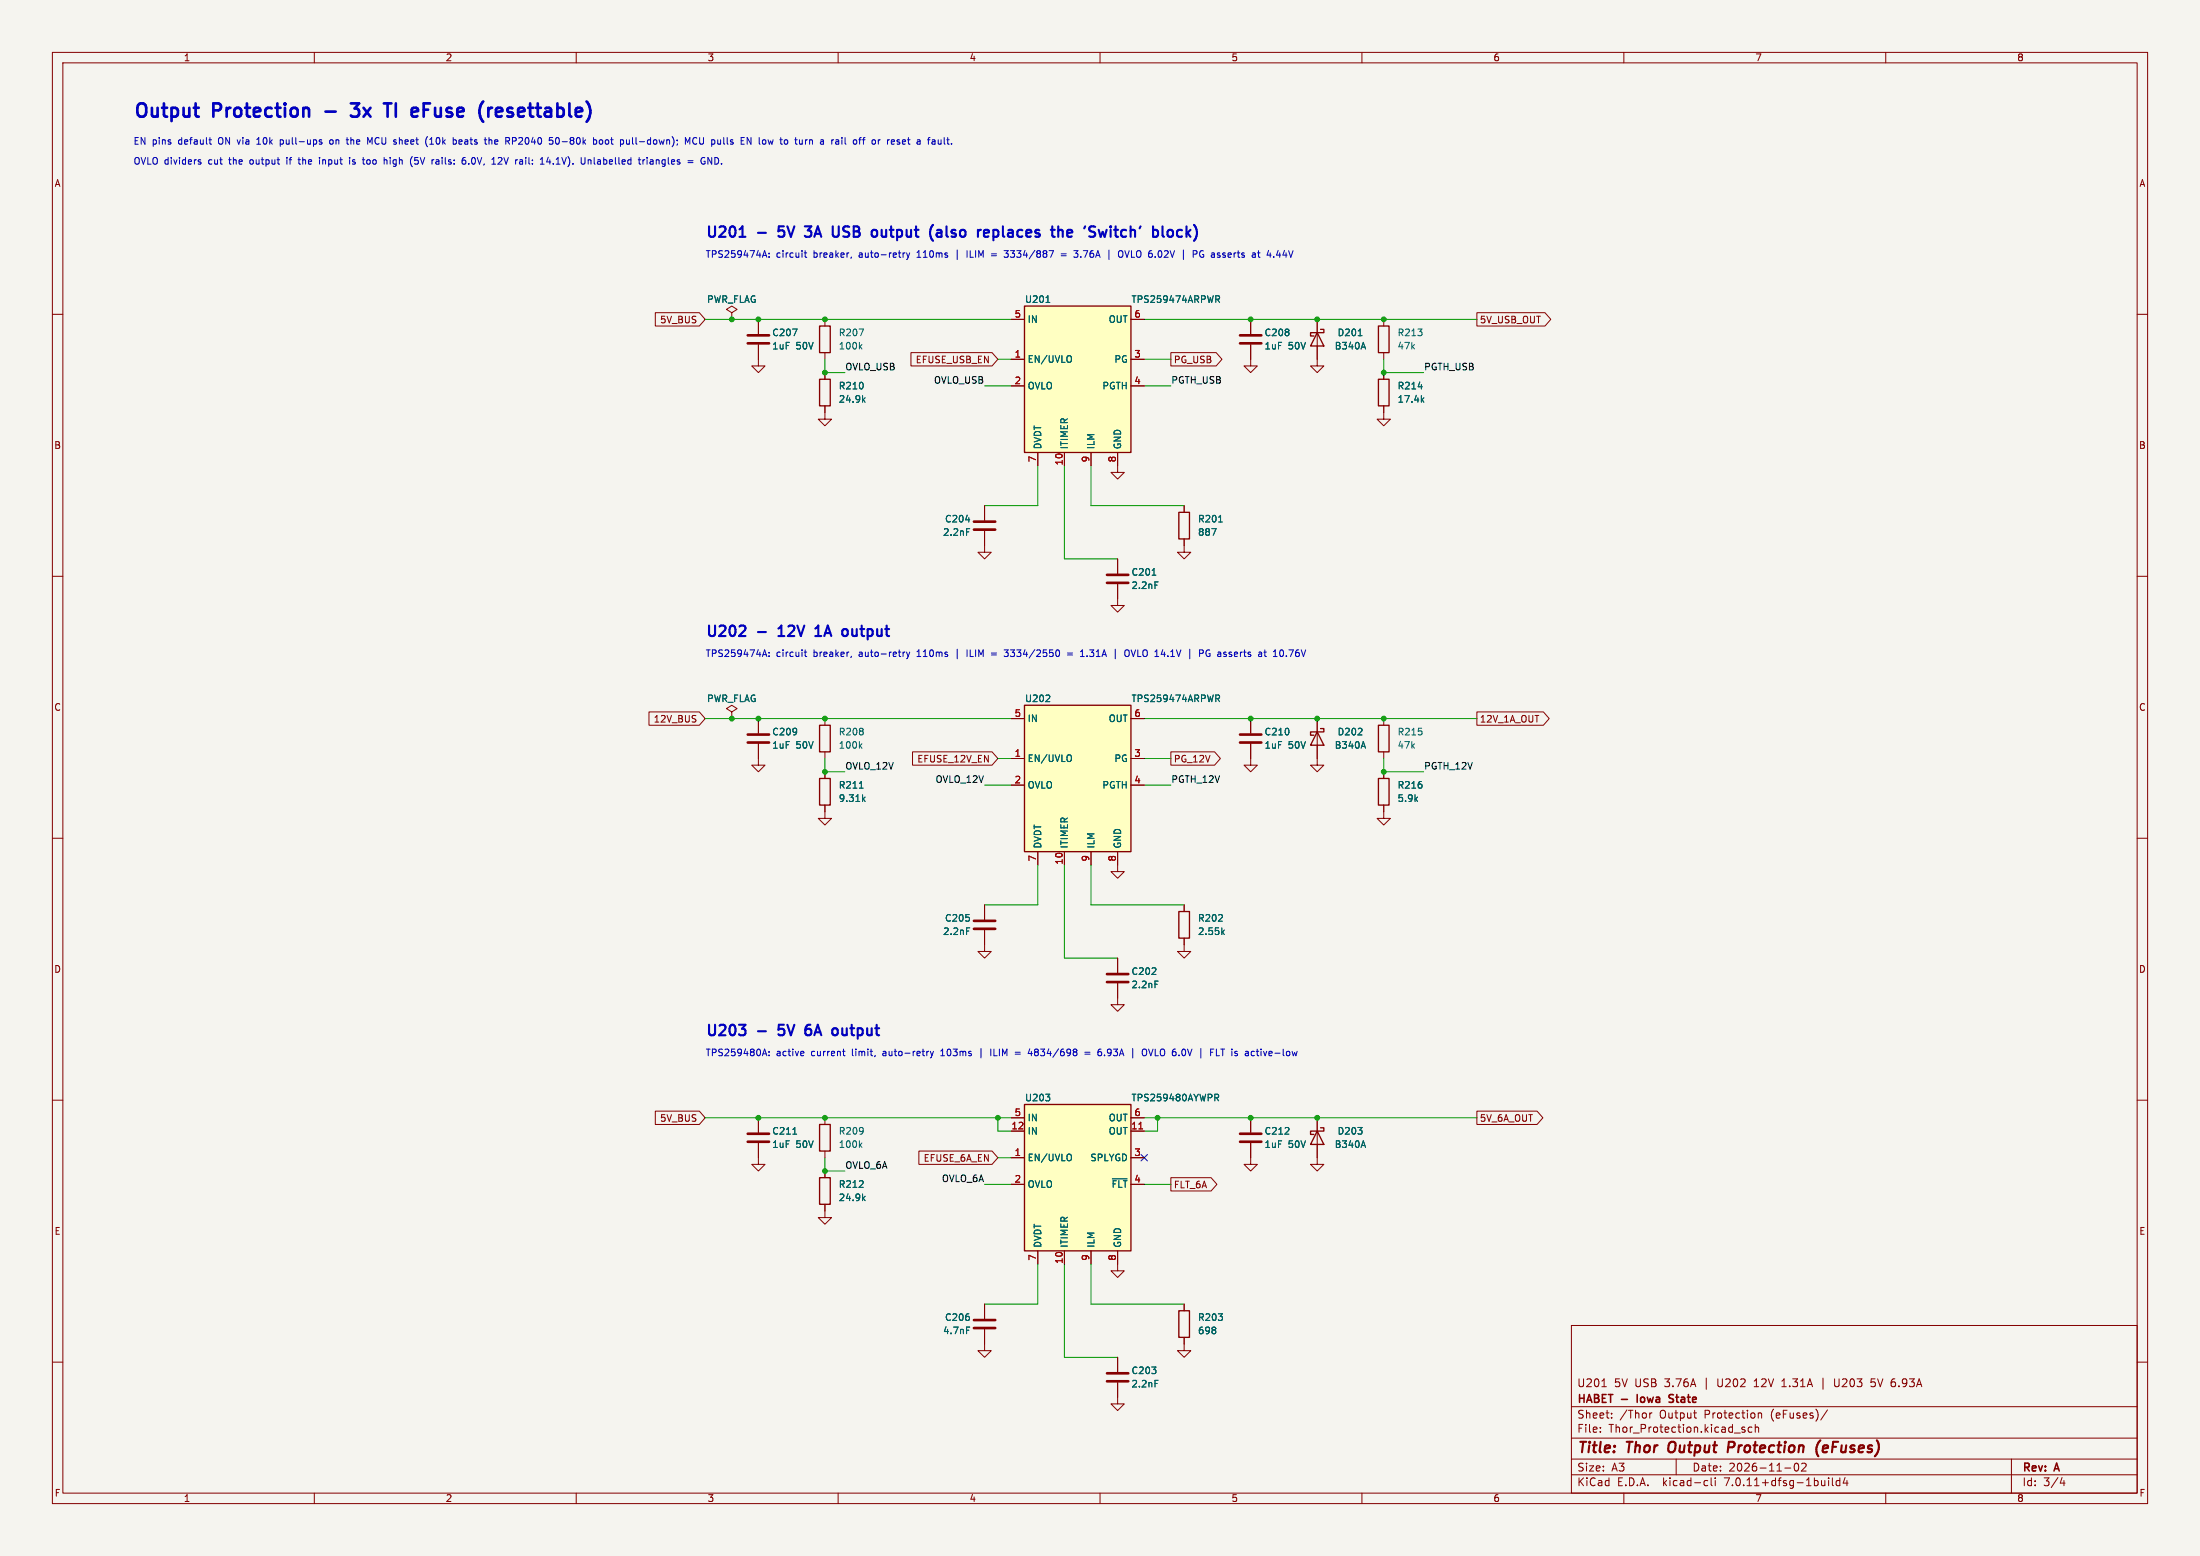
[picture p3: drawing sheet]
<svg xmlns="http://www.w3.org/2000/svg" width="420mm" height="297mm" viewBox="0 0 420 297" stroke-linecap="round" stroke-linejoin="round" font-family="sans-serif">
<path d="M0 0h420v297h-420z" fill="#f5f4ef" stroke="#f5f4ef" stroke-width=".19"/>
<g fill="none" stroke="#840000" stroke-width=".19">
<path d="M10 10h400v277h-400zM12 12h396v273h-396zM60 10v2M110 10v2M160 10v2M210 10v2M260 10v2M310 10v2M360 10v2M10 60h2M125.1 59.7h8.4l1.1 1.3-1.1 1.2h-8.4zM139.7 59.7l1-.6-1-.7-1 .7 1 .6v1.3"/>
<path d="M281.9 59.7h13l1.2 1.3-1.2 1.2h-13zM408 60h2M139.7 61h.1M144.8 65.8v4.1h1.2l-1.2 1.2-1.3-1.2h1.3M144.8 61v2.8M157.5 77.5v2.5h1.2l-1.2 1.3-1.3-1.3h1.3M157.5 61v1.2M157.5 67.3v1.3M157.5 71.1v1.3M173.9 67.3h15.5l1.1 1.3-1.1 1.3h-15.5zM193 68.6h2.6M193 73.7h2.6"/>
<path d="M193 61h2.6M215.9 68.6h2.5M215.9 73.7h2.5M215.9 61h2.5M223.5 67.3h8.7l1.1 1.3-1.1 1.3h-8.7zM238.8 65.8v4.1h1.2l-1.2 1.2-1.3-1.2h1.3M238.8 61v2.8M251.5 61v8.9h1.2l-1.2 1.2-1.3-1.2h1.3M264.2 77.5v2.5h1.2l-1.2 1.3-1.3-1.3h1.3M264.2 61v1.2M264.2 67.3v1.3M264.2 71.1v1.3"/>
<path d="M188 96.5v2.8M198.1 86.4v2.5M203.2 86.4v2.5M208.3 86.4v2.5M213.4 86.4v3.8h1.2l-1.2 1.2-1.3-1.2h1.3M226.1 96.5v1.3M10 110h2M188 101.3v4.1h1.2l-1.2 1.3-1.3-1.3h1.3M213.4 111.5v4.1h1.2l-1.2 1.2-1.3-1.2h1.3M213.4 106.7v2.8M226.1 102.9v2.5h1.2l-1.2 1.3-1.3-1.3h1.3M408 110h2"/>
<path d="M123.9 135.9h9.6l1.1 1.3-1.1 1.2h-9.6zM139.7 135.9l1-.6-1-.7-1 .7 1 .6v1.3M139.7 137.2h.1M144.8 137.2v2.8M157.5 137.2v1.2M193 137.2h2.6M215.9 137.2h2.5M238.8 137.2v2.8M251.5 137.2v8.9h1.2l-1.2 1.2-1.3-1.2h1.3M264.2 137.2v1.2M281.9 135.9h12.7l1.2 1.3-1.2 1.2h-12.7zM10 160h2"/>
<path d="M144.8 142v4.1h1.2l-1.2 1.2-1.3-1.2h1.3M157.5 153.7v2.5h1.2l-1.2 1.3-1.3-1.3h1.3M157.5 143.5v1.3M157.5 147.3v1.3M174.2 143.5h15.2l1.1 1.3-1.1 1.3h-15.2zM193 144.8h2.6M193 149.9h2.6M215.9 144.8h2.5M215.9 149.9h2.5M223.5 143.5h8.4l1.1 1.3-1.1 1.3h-8.4zM238.8 142v4.1h1.2l-1.2 1.2-1.3-1.2h1.3M264.2 153.7v2.5h1.2l-1.2 1.3-1.3-1.3h1.3"/>
<path d="M264.2 143.5v1.3M264.2 147.3v1.3M408 160h2M188 177.5v4.1h1.2l-1.2 1.3-1.3-1.3h1.3M188 172.7v2.8M198.1 162.6v2.5M203.2 162.6v2.5M208.3 162.6v2.5M213.4 162.6v3.8h1.2l-1.2 1.2-1.3-1.2h1.3M226.1 179.1v2.5h1.2l-1.2 1.3-1.3-1.3h1.3M226.1 172.7v1.3M213.4 187.7v4.1h1.2l-1.2 1.2-1.3-1.2h1.3"/>
<path d="M213.4 182.9v2.8M10 210h2M125.1 212.1h8.4l1.1 1.3-1.1 1.2h-8.4zM144.8 218.2v4h1.2l-1.2 1.3-1.3-1.3h1.3M144.8 213.4v2.8M157.5 213.4v1.2M157.5 219.7v1.3M175.4 219.7h14l1.1 1.3-1.1 1.3h-14zM193 215.9h2.6M193 213.4h2.6M215.9 215.9h2.5M215.9 213.4h2.5"/>
<path d="M238.8 218.2v4h1.2l-1.2 1.3-1.3-1.3h1.3M238.8 213.4v2.8M251.5 213.4v8.8h1.2l-1.2 1.3-1.3-1.3h1.3M281.9 212.1h11.5l1.1 1.3-1.1 1.2h-11.5zM408 210h2M157.5 229.9v2.5h1.2l-1.2 1.3-1.3-1.3h1.3M157.5 223.5v1.3M193 221h2.6M193 226.1h2.6M198.1 238.8v2.5M203.2 238.8v2.5M208.3 238.8v2.5"/>
<path d="M213.4 238.8v3.8h1.2l-1.2 1.2-1.3-1.2h1.3M215.9 221h2.5M215.9 226.1h2.5M223.5 224.8h7.7l1.1 1.3-1.1 1.2h-7.7zM10 260h2M188 253.7v4.1h1.2l-1.2 1.3-1.3-1.3h1.3M188 248.9v2.8M213.4 259.1v2.8M226.1 255.3v2.5h1.2l-1.2 1.3-1.3-1.3h1.3M226.1 248.9v1.3M300 253h108v32h-108zM408 260h2"/>
<path d="M213.4 263.9v4.1h1.2l-1.2 1.2-1.3-1.2h1.3M300 278.5h108M300 274.5h108M300 268.5h108M305.5 273.2v.2M305.5 272.5v.1M305.8 264.7h.9M307.7 270.5v.2M307.7 269.8v.1M314.9 269.7v1M315.4 269.7l-.3 .1-.2 .2M320 278.5v3"/>
<path d="M323.3 269.7h.6M323.7 270.7h.2M333.1 272.5l-.4-.1-.2 .2 .1 .2 .5 .2v.3h-.6M334.4 272.5l-.4-.1-.3 .3 .2 .6h.5M334.9 264.7h.8M335 263.5l-.1 .1M335.1 272.5l.2-.1 .4 .1v.9M335.1 271.9v1.5M335.7 269.8l.2-.1 .3 .1 .1 .9M335.7 269.7v1M340.2 264.7h.8M340.4 263.4l-.2 .2"/>
<path d="M342.7 279.4l.2-.1a.8 .8 0 0 1 .5 .7 .8 .8 0 0 1-.5 .8 1 1 0 0 1-.2-1.4zM343.9 279.4l.6-.1 .2 .1 .1 .3-.9 1.1h.9M348 263v2.2M348.9 269.1l-1.3 1.9M350.2 263.2v1.2l.3 .3h.3M357.2 264.5l.5 .2M357.9 263.2h-.7v.7l.5-.1M384 278.5v6.5M60 285v2M110 285v2M160 285v2M210 285v2"/>
<path d="M260 285v2M300 281.5h108M310 285v2M325.6 282.6l.4 .1M326 283.5l-.4 .1M326.7 282.1v1.3l.2 .2M327.4 282.1v.1M327.4 282.6v1M340.7 280.2h1.2M349.1 282.1v.1M349.1 282.6v1M349.8 282.1v1.3l.2 .2"/>
<path d="M351.2 282.7l-.4-.1-.3 .3 .2 .6h.5M351.2 282.1v1.5M352.2 282l-.3 1.1h.9M352.6 282.6v1M360 285v2M393.7 282l-.4 1.1h.9M394 282.6v1"/>
</g>
<path d="M318.7 275.5a1.49 1.49 0 0 0 0 1.6M330.8 275.2h-.7l-.3 2M330.9 276.2l-1 .1M347.5 274.9a2.36 2.36 0 0 0-.4 3.1M348.7 275.9l-.5 .1-.3 .9 .3 .3h.4M349 276.3l-1 .2" fill="none" stroke="#840000" stroke-width=".4"/>
<path d="M312.5 266.2v1.5M318.6 267.6h.7M319.5 266.3l-.6-.1-.3 .3 .2 .3 .5 .2" fill="none" stroke="#840000" stroke-width=".3"/>
<g fill="none" stroke="#840000" stroke-width=".25">
<path d="M195.6 58.4h20.3v28h-20.3zM156.5 62.2h2v5.1h-2zM156.5 72.4h2v5.1h-2zM251.5 63.5l1.2 2.5h-2.5zM252.1 62.9h.6v.6h-2.5v.6h.6M263.1 62.2h2.1v5.1h-2.1zM263.1 72.4h2.1v5.1h-2.1zM225 97.8h2.1v5.1h-2.1zM156.5 138.4h2v5.1h-2zM195.6 134.6h20.3v28h-20.3zM251.5 139.7l1.2 2.5h-2.5zM252.1 139.1h.6v.6h-2.5v.6h.6"/>
<path d="M263.1 138.4h2.1v5.1h-2.1zM156.5 148.6h2v5.1h-2zM263.1 148.6h2.1v5.1h-2.1zM225 174h2.1v5.1h-2.1zM156.5 214.6h2v5.1h-2zM195.6 210.8h20.3v28h-20.3zM251.5 215.9l1.2 2.5h-2.5zM252.1 215.3h.6v.6h-2.5v.6h.6M156.5 224.8h2v5.1h-2zM225 250.2h2.1v5.1h-2.1z"/>
</g>
<g fill="none" stroke="#006464" stroke-width=".19">
<path d="M199.7 57.7h.7M232.1 56.5h.5l.2 .2-.1 .4h-.6M232.4 57.1l.4 .6M151.3 62.8h.8l-.5 1.3M164 62.8h.8l-.5 1.3M164.2 66.1l.3 .5M164.5 65.8l-.4 .5M164.8 76.3l.4 .5M165.2 75.9l-.5 .5M204.4 68a.9 .9 0 0 1 0 1.1M259.3 64.1h.7M260.3 65.3l.4 1.3"/>
<path d="M270.7 73.8h.8M271.5 76.3l.3 .5M271.8 75.9l-.5 .5M184.3 99.2h.8M232.6 99.6h.8M184.5 100.9h.6M219.9 109.8h.8M220.5 111.1h.6M231.3 100.9h.9l-.6 1.3M199.6 133.9h.8M200.3 132.8v.4M232.1 132.7h.5l.2 .2-.1 .4h-.6"/>
<path d="M232.4 133.3l.4 .6M164.1 150.4h.7M164.2 142.3l.3 .5M164.5 142l-.4 .5M164.8 152.5l.4 .5M165.2 152.1l-.5 .5M204.4 144.2a.9 .9 0 0 1 0 1.1M260.3 141.5l.4 1.3M184.5 177.1h.6M233.4 177.9l.3 .5M233.7 177.5l-.5 .5M220.5 187.3h.6"/>
<path d="M151.4 216.5h.7M164.2 218.5l.3 .5M164.5 218.2l-.4 .5M199.6 208.9h.8l-.4 .4M200.3 209.5v.5M231.9 208.9h.5l.2 .2-.1 .4h-.6M232.2 209.5l.4 .6M260.3 217.7l.4 1.3M164.8 228.7l.4 .5M165.2 228.3l-.5 .5M204.4 220.4a.9 .9 0 0 1 0 1.1M212.3 225h2.9"/>
<path d="M184.5 253.3h.6M220.5 263.5h.6"/>
</g>
<g fill="none" stroke="#840000" stroke-width=".51">
<path d="M142.7 65.5h4.1M142.7 64h4.1M236.7 65.5h4.1M236.7 64h4.1M185.9 99.6h4.1M185.9 101.1h4.1M211.3 111.3h4.1M211.3 109.7h4.1M142.7 141.7h4.1M142.7 140.2h4.1M236.7 141.7h4.1M236.7 140.2h4.1"/>
<path d="M185.9 177.3h4.1M185.9 175.8h4.1M211.3 187.5h4.1M211.3 185.9h4.1M142.7 217.9h4.1M142.7 216.4h4.1M236.7 217.9h4.1M236.7 216.4h4.1M185.9 253.5h4.1M185.9 252h4.1M211.3 263.7h4.1M211.3 262.1h4.1"/>
</g>
<g fill="#ffffc2" stroke="#ffffc2" stroke-width=".19">
<path d="M195.6 134.6h20.3v28h-20.3z"/>
<path d="M195.6 210.8h20.3v28h-20.3z"/>
<path d="M195.6 58.4h20.3v28h-20.3z"/>
</g>
<path d="M217.4 215.5h.7" fill="none" stroke="#a90000" stroke-width=".19"/>
<g fill="none" stroke="#0000c2" stroke-width=".19">
<path d="M37.9 30.9l.5 .2-.1 .2h-.3M37.9 30.6h.4M39.9 26.7h.5M40.1 26.3v1l.3 .2M49 27.5h.8M49.3 26.4l-.3 .2M53.5 27.5h.4M53.5 26.7v1.3M53.9 26.7h-.4M54.8 30.1v.1M54.8 30.5v.8M56.9 30.5h.5"/>
<path d="M57.1 30.1v1.1l.3 .1M61 26.7h.4M61 27l.5 .3-.1 .2h-.3M61 30.1v.1M61 30.5v.8M63.5 26.7h-.3l-.3 .2 .1 .5 .2 .1h.3M66.1 26.7h.5M66.4 27.5h.2M66.7 30.1v.1M66.7 30.5v.8M67.3 31.3h.4M67.5 30.5l-.2 .2 .2 .2"/>
<path d="M70.2 26.3l.4 .9 .4-.9v1.2M70.3 30.5l-.3 .2v.4l.3 .2M73.7 30.5l.2 .2v.6M74.5 30.1v.1M79.1 31.2l.2 .1h.4M79.8 30.1h-.6l-.1 .6 .2-.1h.4M82 27.5h.8M82 26.6l.4-.3v1.2M83.4 30.5l.4 .2v.6M83.8 31.3h-.4M83.8 30.8l-.4 .1M88.2 26.7h-.4l-.2 .2 .1 .6h.5"/>
<path d="M88.2 27l-.6 .1M88.6 30.1h.2M88.7 30.6l.2 .2v.3l-.2 .2M89.5 31.2v.1M93.4 26.7h.4l.1 .8M95.1 30.2l.5-.1 .2 .3-.8 .9h.8M97.8 26.3h.5l.3 .2M98.6 26.7l-.3 .2h-.5M100.4 30.1v.1M100.4 30.5v.8M104.7 30l-.3 .9h.7M105 30.5v.8"/>
<path d="M105.6 31.2v.1M106.2 26.3h.2a.68 .68 0 0 1 .4 .6 .68 .68 0 0 1-.4 .6 .84 .84 0 0 1-.2-1.2zM112.3 30.6l.2-.1 .3 .1v.7M112.3 30.5v.8M113.4 26.7h.3l.2 .2v.5l-.5 .1M113.4 30.1v1.1l.2 .1M114.5 26.8l.1-.1 .4 .1 .1 .5-.2 .2h-.3l-.1-.1zM115.7 26.7l-.2 .2 .2 .6M120.7 26.3v1l.2 .2M123.1 30.5l-.2 .1M123.5 30.1v.1M123.5 30.5v.8"/>
<path d="M124.1 30.6l.4-.1 .2 .2M124.7 30.8l-.4 .1-.2 .1 .2 .3h.4M130.8 27.5v-1.2l.5 .9 .4-.9v1.2M133 26.4a.6 .6 0 0 0-.8 .4 .6 .6 0 0 0 .6 .7l.2-.1M133.6 26.3v1.1M134.5 30.1a.61 .61 0 0 0-.7 .5 .61 .61 0 0 0 .6 .7M135.9 30.1v1.2l-.8-1.2v1.2M137.1 30.2l-.6-.1v1.2l.6-.1M151.7 26.7h.5M152 27.5h.2M159.7 26.7l.4 .2v.6M160.1 27.5h-.4"/>
<path d="M160.1 27h-.4M163 26.7l-.1 .2 .1 .6M166.5 26.8l.2-.1 .4 .1v.5l-.1 .2h-.3l-.2-.1zM170.3 26.7h.4l.1 .3-.6 .1M170.7 27.5h-.4M179.7 27.4l-.2 .1h-.3M179.7 26.7v.8M145.7 48.8h.6M146 47.8l.4 1.3M146.8 48.3v.2M146.8 49v.1M153.5 48.3h.5"/>
<path d="M153.7 47.8v1.1l.3 .2M162.5 49.1l-.1 .2M172.8 48.3l-.4 .2M173.1 48.3l.3 .8M173.4 49.1l-.3 .4M173.7 48.3l-.3 .8M175.1 49.1h.7M175.2 48.1l-.1 .1M182.7 47.7v1.8M184.6 47.8v1.3M189.3 48.5h.9M189.3 48.8h.9"/>
<path d="M191.7 47.8h.8l-.4 .5 .3 .1 .1 .2M192.5 48.9l-.3 .2h-.3M200.3 47.8h.8l-.5 1.3M202.6 48.5h.9M202.6 48.8h.9M205 47.8h.8l-.4 .5M205.5 48.3l.3 .3v.3l-.3 .2M214.1 47.8l.1 .1a.81 .81 0 0 1-.1 1.2M214.7 47.8l.5 1.3M229.7 47.9a.59 .59 0 0 0-.7 .6 .59 .59 0 0 0 .7 .6l.1-.5h-.3M240.1 48.3h.5M240.3 49.1h.3"/>
<path d="M243.7 48.7h.8M244.3 48.3v.8M145.7 125h.6M146 124l.4 1.3M146.8 124.5v.2M146.8 125.2v.1M153.5 124.5h.5M153.7 124v1.1l.3 .2M162.5 125.3l-.1 .2M172.8 124.5l-.4 .2M173.1 124.5l.3 .8M173.4 125.3l-.3 .4"/>
<path d="M173.7 124.5l-.3 .8M175.1 125.3h.7M175.2 124.3l-.1 .1M182.7 123.9v1.8M184.6 124v1.3M189.3 124.7h.9M189.3 125h.9M191.7 124h.8l-.4 .5 .3 .1 .1 .2M192.5 125.1l-.3 .2h-.3M201.8 124a.68 .68 0 0 1 .5 .7 .68 .68 0 0 1-.5 .6M203.8 124.7h1M203.8 125h1"/>
<path d="M206.3 125.3h.7M206.5 124.2l.1-.2v1.3M207.5 125.2v.1M215.3 124l.1 .1a.81 .81 0 0 1-.1 1.2M215.9 124l.5 1.3M230.9 124.1a.59 .59 0 0 0-.7 .6 .59 .59 0 0 0 .7 .6l.1-.5h-.2M241.3 124.5h.5M241.5 125.3h.3M245.6 125.2v.1M145.7 201.2h.6M146 200.2l.4 1.3M146.8 201.4v.1"/>
<path d="M146.8 200.7v.2M153.3 200.7l.2 .3-.6 .1M153.4 201.5h-.1M160.8 200.7h.5M161 201.3l.3 .2M167.1 201.5l-.1 .1M177.3 200.7h-.2M177.6 200.7l.3 .8M177.9 201.5l-.3 .4M178.2 200.7l-.3 .8M179.6 201.5h.7M179.8 200.4l-.2 .2"/>
<path d="M187.3 200.1v1.8M189.1 200.2v1.3M193.8 200.9h1M193.8 201.2h1M196.6 200.2l-.3 .9h.8M196.9 200.7v.8M207.1 200.9h1M207.1 201.2h1M210.2 200.2l-.4 .1-.2 .2M210.9 201.4v.1M218.8 200.4v.9M219.3 200.2l.4 1.3 .4-1.3"/>
<path d="M231.1 200.9h.4M231.7 200.2h-.6v1.3M232.2 201.5h.6M233.1 200.2h.7M233.4 200.2v1.3M239.8 200.7h.5M240 201.3l.3 .2"/>
</g>
<g fill="none" stroke="#0000c2" stroke-width=".4">
<path d="M141.2 45.2h1.1M148.6 45l.1 .1M148.7 43.2l-.1 1 .1-.1M153.6 43.2h1.3l-.7 .8 .5 .1M153.7 45.1h1M160.1 43.2v1.6l-.2 .3M168.3 43.9v1l.1 .2 .5 .1M179.1 43.9l.5 .1 .1 1.2M179.7 45.1l-.6 .1M179.7 44.3l-.6 .1M180.7 43.2l.1 1.9M189.6 44l.6-.1 .4 .4v.5l-.2 .3h-.8"/>
<path d="M189.6 43.9v2M203.7 44.5l1-.2-.1-.3-.6-.1-.3 .3 .1 .9h.8M212 43.2v.2M212 43.9v1.3M225.6 44l-.5-.1-.4 .4v.5l.2 .3h.7M226.5 43.2v2M227.3 43.9l-.8 .7M142.1 119.5a.54 .54 0 0 1 .1 .8l-1.1 1.1h1.2M148.8 119.9l-.2 .1M155.6 120l.6-.6v2M148.6 121.4h1.1M155.6 121.4h1.2"/>
<path d="M141.1 195.6h1.2l-.7 .8M142.1 196.5l.2 .2v.5l-.2 .3M148.6 197.4l.1 .1M148.7 195.6l-.1 1 .1-.1M153.8 197.4l.3 .2 .6-.1M154.7 195.6a.71 .71 0 0 0-.9 .5M154.7 196.5l-.6-.1-.3 .2"/>
</g>
<path d="M67 19.7h1.6l-.9 1 .6 .1M73.3 19.7h1.4M75.6 19.7v2.6M80.9 19.7h1.2M67 22l.3 .3 1-.1M80.9 20.9h.8M95.8 20.7l-.8-.1-.3 .3v1l.1 .3 .2 .1 .8-.1M95.9 21.2l-1.2 .2" fill="none" stroke="#0000c2" stroke-width=".51"/>
<g fill="none" stroke="#009600" stroke-width=".19">
<path d="M134.6 61h58.4M157.5 68.6v2.5h3.8M188 73.7h5M190.5 68.6h2.5M218.4 73.7h5.1M218.4 68.6h5.1M218.4 61h63.5M264.2 68.6v2.5h7.6M198.1 88.9v7.6h-10.1M203.2 88.9v17.8h10.2M208.3 88.9v7.6h17.8M134.6 137.2h58.4"/>
<path d="M218.4 137.2h63.5M157.5 144.8v2.5h3.8M188 149.9h5M190.5 144.8h2.5M218.4 144.8h5.1M218.4 149.9h5.1M264.2 144.8v2.5h7.6M198.1 165.1v7.6h-10.1M203.2 165.1v17.8h10.2M208.3 165.1v7.6h17.8M134.6 213.4h58.4M190.5 213.4v2.5h2.5"/>
<path d="M218.4 213.4h63.5M221 213.4v2.5h-2.6M157.5 221v2.5h3.8M188 226.1h5M190.5 221h2.5M218.4 226.1h5.1M198.1 241.3v7.6h-10.1M203.2 241.3v17.8h10.2M208.3 241.3v7.6h17.8"/>
</g>
<path d="M217.8 220.4l1.2 1.2M219 220.4l-1.2 1.2" fill="none" stroke="#000084" stroke-width=".19"/>
<g fill="#009600" stroke="#009600" stroke-width=".19">
<circle cx="144.8" cy="213.4" r=".46"/>
<circle cx="157.5" cy="213.4" r=".46"/>
<circle cx="157.5" cy="223.5" r=".46"/>
<circle cx="157.5" cy="137.2" r=".46"/>
<circle cx="190.5" cy="213.4" r=".46"/>
<circle cx="144.8" cy="137.2" r=".46"/>
<circle cx="157.5" cy="147.3" r=".46"/>
<circle cx="139.7" cy="61" r=".46"/>
<circle cx="157.5" cy="71.1" r=".46"/>
<circle cx="144.8" cy="61" r=".46"/>
<circle cx="157.5" cy="61" r=".46"/>
<circle cx="139.7" cy="137.2" r=".46"/>
<circle cx="264.2" cy="137.2" r=".46"/>
<circle cx="264.2" cy="147.3" r=".46"/>
<circle cx="238.8" cy="137.2" r=".46"/>
<circle cx="238.8" cy="213.4" r=".46"/>
<circle cx="251.5" cy="213.4" r=".46"/>
<circle cx="251.5" cy="137.2" r=".46"/>
<circle cx="264.2" cy="71.1" r=".46"/>
<circle cx="264.2" cy="61" r=".46"/>
<circle cx="238.8" cy="61" r=".46"/>
<circle cx="251.5" cy="61" r=".46"/>
<circle cx="221" cy="213.4" r=".46"/>
</g>
<g font-size="3.5" fill="#0000c2">
<text x="25.4" y="22.6">Output</text>
<text x="40.8" y="22.6">Protection</text>
<text x="63.2" y="22.6">-</text>
<text x="69.3" y="22.6">3x</text>
<text x="76.8" y="22.6">TI</text>
<text x="82.9" y="22.6">eFuse</text>
<text x="96.7" y="22.6">(resettable)</text>
</g>
<g font-size="2.8" fill="#0000c2">
<text x="134.6" y="45.5">U201</text>
<text x="144.8" y="45.5">-</text>
<text x="149.6" y="45.5">5V</text>
<text x="155.5" y="45.5">3A</text>
<text x="161.4" y="45.5">USB</text>
<text x="169.8" y="45.5">output</text>
<text x="181.6" y="45.5">(also</text>
<text x="191.6" y="45.5">replaces</text>
<text x="206.5" y="45.5">the</text>
<text x="213.5" y="45.5">'Switch'</text>
<text x="227.4" y="45.5">block)</text>
<text x="134.6" y="121.7">U202</text>
<text x="144.8" y="121.7">-</text>
<text x="149.6" y="121.7">12V</text>
<text x="157.4" y="121.7">1A</text>
<text x="163.3" y="121.7">output</text>
<text x="134.6" y="197.9">U203</text>
<text x="144.8" y="197.9">-</text>
<text x="149.6" y="197.9">5V</text>
<text x="155.5" y="197.9">6A</text>
<text x="161.4" y="197.9">output</text>
</g>
<g font-size="2.8" fill="#840000">
<text x="301" y="277.9">Title:</text>
<text x="310.6" y="277.9">Thor</text>
<text x="319.4" y="277.9">Output</text>
<text x="331.5" y="277.9">Protection</text>
<text x="349.1" y="277.9">(eFuses)</text>
</g>
<g font-size="2.1" fill="#840000">
<text x="301" y="268.2">HABET -</text>
<text x="301" y="265">U201</text>
<text x="308.1" y="265">5V USB</text>
<text x="313.2" y="268.2">Iowa</text>
<text x="318" y="265">3.76A</text>
<text x="319.9" y="268.2">State</text>
<text x="325.5" y="265">|</text>
<text x="328.3" y="265">U202</text>
<text x="335.4" y="265">12V</text>
<text x="340.9" y="265">1.31A</text>
<text x="351.2" y="265">U203</text>
<text x="358.3" y="265">5V 6.93A</text>
<text x="301" y="273.7">File:</text>
<text x="301" y="271">Sheet:</text>
<text x="307.1" y="273.7">Thor_Protection.kicad_sch</text>
<text x="309.2" y="271">/Thor</text>
<text x="316.9" y="271">Output</text>
<text x="325.5" y="271">Protection</text>
<text x="338.3" y="271">(eFuses)/</text>
<text x="301" y="281.1">Size:</text>
<text x="307.6" y="281.1">A3</text>
<text x="323" y="281.1">Date:</text>
<text x="330" y="281.1">2026-11-02</text>
<text x="386" y="281.3">Rev:</text>
<text x="392.4" y="281.3">A</text>
<text x="301" y="283.9">KiCad</text>
<text x="308.7" y="283.9">E.D.A.</text>
<text x="317.6" y="283.9">kicad-cli</text>
<text x="329.5" y="283.9">7.0.11+dfsg-1build4</text>
<text x="386" y="283.9">Id:</text>
<text x="390.1" y="283.9">3/4</text>
</g>
<g font-size="1.8" fill="#840000">
<text x="35" y="11.9">1</text>
<text x="85" y="11.9">2</text>
<text x="135" y="11.9">3</text>
<text x="185" y="11.9">4</text>
<text x="235" y="11.9">5</text>
<text x="285" y="11.9">6</text>
<text x="335" y="11.9">7</text>
<text x="385" y="11.9">8</text>
<text x="10.3" y="35.9">A</text>
<text x="408.3" y="35.9">A</text>
<text x="125.9" y="61.9">5V_BUS</text>
<text x="282.4" y="61.9">5V_USB_OUT</text>
<text x="174.7" y="69.5">EFUSE_USB_EN</text>
<text x="224" y="69.5">PG_USB</text>
<text x="10.3" y="85.9">B</text>
<text x="408.2" y="85.9">B</text>
<text x="10.3" y="135.9">C</text>
<text x="408.2" y="135.9">C</text>
<text x="124.7" y="138.1">12V_BUS</text>
<text x="282.4" y="138.1">12V_1A_OUT</text>
<text x="175" y="145.7">EFUSE_12V_EN</text>
<text x="224" y="145.7">PG_12V</text>
<text x="10.3" y="185.9">D</text>
<text x="408.2" y="185.9">D</text>
<text x="125.9" y="214.3">5V_BUS</text>
<text x="282.4" y="214.3">5V_6A_OUT</text>
<text x="176.2" y="221.9">EFUSE_6A_EN</text>
<text x="224" y="227">FLT_6A</text>
<text x="10.3" y="235.9">E</text>
<text x="408.3" y="235.9">E</text>
<text x="10.3" y="285.9">F</text>
<text x="35" y="286.9">1</text>
<text x="85" y="286.9">2</text>
<text x="135" y="286.9">3</text>
<text x="185" y="286.9">4</text>
<text x="235" y="286.9">5</text>
<text x="285" y="286.9">6</text>
<text x="335" y="286.9">7</text>
<text x="385" y="286.9">8</text>
<text x="408.3" y="285.9">F</text>
</g>
<g font-size="1.8" fill="#0000c2">
<text x="25.4" y="27.7">EN pins</text>
<text x="34.2" y="27.7">default</text>
<text x="42" y="27.7">ON via</text>
<text x="49.7" y="27.7">10k</text>
<text x="54.3" y="27.7">pull-ups</text>
<text x="64" y="27.7">on</text>
<text x="67.5" y="27.7">the</text>
<text x="71.6" y="27.7">MCU sheet</text>
<text x="83.1" y="27.7">(10k</text>
<text x="88.6" y="27.7">beats</text>
<text x="94.9" y="27.7">the</text>
<text x="99" y="27.7">RP2040</text>
<text x="107.5" y="27.7">50-80k</text>
<text x="116.2" y="27.7">boot</text>
<text x="121.5" y="27.7">pull-down);</text>
<text x="134.1" y="27.7">MCU pulls</text>
<text x="145.2" y="27.7">EN low</text>
<text x="153.1" y="27.7">to</text>
<text x="156.2" y="27.7">turn</text>
<text x="161.1" y="27.7">a</text>
<text x="163.5" y="27.7">rail</text>
<text x="167.8" y="27.7">off</text>
<text x="171.6" y="27.7">or</text>
<text x="174.7" y="27.7">reset</text>
<text x="180.6" y="27.7">a</text>
<text x="25.4" y="31.5">OVLO dividers</text>
<text x="39.9" y="31.5">cut</text>
<text x="44" y="31.5">the</text>
<text x="48.2" y="31.5">output</text>
<text x="55.4" y="31.5">if</text>
<text x="57.9" y="31.5">the</text>
<text x="62" y="31.5">input</text>
<text x="68" y="31.5">is</text>
<text x="70.8" y="31.5">too</text>
<text x="75" y="31.5">high</text>
<text x="80.2" y="31.5">(5V</text>
<text x="84.5" y="31.5">rails:</text>
<text x="90.5" y="31.5">6.0V,</text>
<text x="96.4" y="31.5">12V</text>
<text x="101.1" y="31.5">rail:</text>
<text x="106.1" y="31.5">14.1V).</text>
<text x="114" y="31.5">Unlabelled</text>
<text x="125.3" y="31.5">triangles</text>
<text x="134.8" y="31.5">=</text>
<text x="137.5" y="31.5">GND.</text>
<text x="134.6" y="49.3">TPS259474A:</text>
<text x="148.2" y="49.3">circuit</text>
<text x="155.4" y="49.3">breaker,</text>
<text x="164.3" y="49.3">auto-retry</text>
<text x="175.5" y="49.3">110ms</text>
<text x="185.4" y="49.3">ILIM</text>
<text x="190.3" y="49.3">=</text>
<text x="193" y="49.3">3334/887</text>
<text x="204" y="49.3">=</text>
<text x="206.7" y="49.3">3.76A</text>
<text x="213.2" y="49.3">|</text>
<text x="215.6" y="49.3">OVLO 6.02V</text>
<text x="228.1" y="49.3">|</text>
<text x="230.4" y="49.3">PG asserts</text>
<text x="242.2" y="49.3">at</text>
<text x="245.2" y="49.3">4.44V</text>
<text x="134.6" y="125.5">TPS259474A:</text>
<text x="148.2" y="125.5">circuit</text>
<text x="155.4" y="125.5">breaker,</text>
<text x="164.3" y="125.5">auto-retry</text>
<text x="175.5" y="125.5">110ms</text>
<text x="185.4" y="125.5">ILIM</text>
<text x="190.3" y="125.5">=</text>
<text x="193" y="125.5">3334/2550</text>
<text x="205.2" y="125.5">=</text>
<text x="208" y="125.5">1.31A</text>
<text x="214.4" y="125.5">|</text>
<text x="216.8" y="125.5">OVLO 14.1V</text>
<text x="229.3" y="125.5">|</text>
<text x="231.6" y="125.5">PG asserts</text>
<text x="243.4" y="125.5">at</text>
<text x="246.4" y="125.5">10.76V</text>
<text x="134.6" y="201.7">TPS259480A:</text>
<text x="148.2" y="201.7">active</text>
<text x="155" y="201.7">current</text>
<text x="162.9" y="201.7">limit,</text>
<text x="169" y="201.7">auto-retry</text>
<text x="180.3" y="201.7">103ms</text>
<text x="190.2" y="201.7">ILIM</text>
<text x="197.8" y="201.7">4834/698</text>
<text x="208.7" y="201.7">=</text>
<text x="211.5" y="201.7">6.93A</text>
<text x="218" y="201.7">|</text>
<text x="220.4" y="201.7">OVLO 6.0V</text>
<text x="231.6" y="201.7">|</text>
<text x="234" y="201.7">FLT is</text>
<text x="241" y="201.7">active-low</text>
</g>
<g font-size="1.8" fill="#006464">
<text x="134.9" y="58">PWR_FLAG</text>
<text x="195.6" y="58">U201</text>
<text x="215.9" y="58">TPS259474ARPWR</text>
<text x="147.3" y="64.4">C207</text>
<text x="160" y="64.4">R207</text>
<text x="196.1" y="61.8">IN</text>
<text x="211.6" y="61.8">OUT</text>
<text x="241.3" y="64.4">C208</text>
<text x="255.3" y="64.4">D201</text>
<text x="266.7" y="64.4">R213</text>
<text x="147.3" y="66.9">1uF</text>
<text x="151.9" y="66.9">50V</text>
<text x="160" y="66.9">100k</text>
<text x="196.1" y="69.4">EN/UVLO</text>
<text x="212.6" y="69.4">PG</text>
<text x="241.3" y="66.9">1uF</text>
<text x="245.9" y="66.9">50V</text>
<text x="254.7" y="66.9">B340A</text>
<text x="266.7" y="66.9">47k</text>
<text x="160" y="74.5">R210</text>
<text x="160" y="77.1">24.9k</text>
<text x="196.1" y="74.5">OVLO</text>
<text x="210.4" y="74.5">PGTH</text>
<text x="266.7" y="74.5">R214</text>
<text x="266.7" y="77.1">17.4k</text>
<text x="199" y="85.9" transform="rotate(-90 199 85.9)">DVDT</text>
<text x="204.1" y="85.9" transform="rotate(-90 204.1 85.9)">ITIMER</text>
<text x="209.1" y="85.9" transform="rotate(-90 209.1 85.9)">ILM</text>
<text x="214.2" y="85.9" transform="rotate(-90 214.2 85.9)">GND</text>
<text x="180.3" y="99.9">C204</text>
<text x="228.6" y="99.9">R201</text>
<text x="179.9" y="102.5">2.2nF</text>
<text x="228.6" y="102.5">887</text>
<text x="215.9" y="110.1">C201</text>
<text x="215.9" y="112.6">2.2nF</text>
<text x="134.9" y="134.2">PWR_FLAG</text>
<text x="195.6" y="134.2">U202</text>
<text x="215.9" y="134.2">TPS259474ARPWR</text>
<text x="147.3" y="140.6">C209</text>
<text x="147.3" y="143.1">1uF</text>
<text x="151.9" y="143.1">50V</text>
<text x="160" y="140.6">R208</text>
<text x="160" y="143.1">100k</text>
<text x="196.1" y="138">IN</text>
<text x="211.6" y="138">OUT</text>
<text x="241.3" y="140.6">C210</text>
<text x="241.3" y="143.1">1uF</text>
<text x="245.9" y="143.1">50V</text>
<text x="254.7" y="143.1">B340A</text>
<text x="255.3" y="140.6">D202</text>
<text x="266.7" y="140.6">R215</text>
<text x="266.7" y="143.1">47k</text>
<text x="196.1" y="145.6">EN/UVLO</text>
<text x="212.6" y="145.6">PG</text>
<text x="160" y="150.7">R211</text>
<text x="160" y="153.3">9.31k</text>
<text x="196.1" y="150.7">OVLO</text>
<text x="210.4" y="150.7">PGTH</text>
<text x="266.7" y="150.7">R216</text>
<text x="266.7" y="153.3">5.9k</text>
<text x="199" y="162.1" transform="rotate(-90 199 162.1)">DVDT</text>
<text x="204.1" y="162.1" transform="rotate(-90 204.1 162.1)">ITIMER</text>
<text x="209.1" y="162.1" transform="rotate(-90 209.1 162.1)">ILM</text>
<text x="214.2" y="162.1" transform="rotate(-90 214.2 162.1)">GND</text>
<text x="179.9" y="178.7">2.2nF</text>
<text x="180.3" y="176.1">C205</text>
<text x="228.6" y="176.1">R202</text>
<text x="228.6" y="178.7">2.55k</text>
<text x="215.9" y="186.3">C202</text>
<text x="215.9" y="188.8">2.2nF</text>
<text x="195.6" y="210.4">U203</text>
<text x="196.1" y="214.2">IN</text>
<text x="211.6" y="214.2">OUT</text>
<text x="215.9" y="210.4">TPS259480AYWPR</text>
<text x="147.3" y="216.8">C211</text>
<text x="147.3" y="219.3">1uF</text>
<text x="151.9" y="219.3">50V</text>
<text x="160" y="216.8">R209</text>
<text x="160" y="219.3">100k</text>
<text x="196.1" y="221.8">EN/UVLO</text>
<text x="196.1" y="216.8">IN</text>
<text x="208.1" y="221.8">SPLYGD</text>
<text x="211.6" y="216.8">OUT</text>
<text x="241.3" y="216.8">C212</text>
<text x="241.3" y="219.3">1uF</text>
<text x="245.9" y="219.3">50V</text>
<text x="254.7" y="219.3">B340A</text>
<text x="255.3" y="216.8">D203</text>
<text x="160" y="226.9">R212</text>
<text x="196.1" y="226.9">OVLO</text>
<text x="212.1" y="226.9">~{FLT}</text>
<text x="160" y="229.5">24.9k</text>
<text x="199" y="238.3" transform="rotate(-90 199 238.3)">DVDT</text>
<text x="204.1" y="238.3" transform="rotate(-90 204.1 238.3)">ITIMER</text>
<text x="209.1" y="238.3" transform="rotate(-90 209.1 238.3)">ILM</text>
<text x="214.2" y="238.3" transform="rotate(-90 214.2 238.3)">GND</text>
<text x="179.9" y="254.9">4.7nF</text>
<text x="180.3" y="252.3">C206</text>
<text x="228.6" y="252.3">R203</text>
<text x="228.6" y="254.9">698</text>
<text x="215.9" y="262.5">C203</text>
<text x="215.9" y="265">2.2nF</text>
</g>
<g font-size="1.8" fill="#a90000">
<text x="193.6" y="60.7">5</text>
<text x="216.5" y="60.7">6</text>
<text x="193.6" y="68.3">1</text>
<text x="216.5" y="68.3">3</text>
<text x="193.6" y="73.4">2</text>
<text x="216.5" y="73.4">4</text>
<text x="197.9" y="88.3" transform="rotate(-90 197.9 88.3)">7</text>
<text x="202.9" y="88.9" transform="rotate(-90 202.9 88.9)">10</text>
<text x="208" y="88.3" transform="rotate(-90 208 88.3)">9</text>
<text x="213.1" y="88.3" transform="rotate(-90 213.1 88.3)">8</text>
<text x="193.6" y="136.9">5</text>
<text x="216.5" y="136.9">6</text>
<text x="193.6" y="144.5">1</text>
<text x="193.6" y="149.6">2</text>
<text x="216.5" y="144.5">3</text>
<text x="216.5" y="149.6">4</text>
<text x="197.9" y="164.5" transform="rotate(-90 197.9 164.5)">7</text>
<text x="202.9" y="165.1" transform="rotate(-90 202.9 165.1)">10</text>
<text x="208" y="164.5" transform="rotate(-90 208 164.5)">9</text>
<text x="213.1" y="164.5" transform="rotate(-90 213.1 164.5)">8</text>
<text x="193" y="215.6">12</text>
<text x="193.6" y="213.1">5</text>
<text x="215.9" y="215.6">11</text>
<text x="216.5" y="213.1">6</text>
<text x="193.6" y="220.7">1</text>
<text x="216.5" y="220.7">3</text>
<text x="193.6" y="225.8">2</text>
<text x="216.5" y="225.8">4</text>
<text x="197.9" y="240.7" transform="rotate(-90 197.9 240.7)">7</text>
<text x="202.9" y="241.3" transform="rotate(-90 202.9 241.3)">10</text>
<text x="208" y="240.7" transform="rotate(-90 208 240.7)">9</text>
<text x="213.1" y="240.7" transform="rotate(-90 213.1 240.7)">8</text>
</g>
<g font-size="1.8" fill="#0f0f0f">
<text x="161.3" y="70.8">OVLO_USB</text>
<text x="271.8" y="70.8">PGTH_USB</text>
<text x="178.2" y="73.3">OVLO_USB</text>
<text x="223.5" y="73.3">PGTH_USB</text>
<text x="161.3" y="147">OVLO_12V</text>
<text x="178.5" y="149.5">OVLO_12V</text>
<text x="223.5" y="149.5">PGTH_12V</text>
<text x="271.8" y="147">PGTH_12V</text>
<text x="161.3" y="223.2">OVLO_6A</text>
<text x="179.7" y="225.7">OVLO_6A</text>
</g>
</svg>
